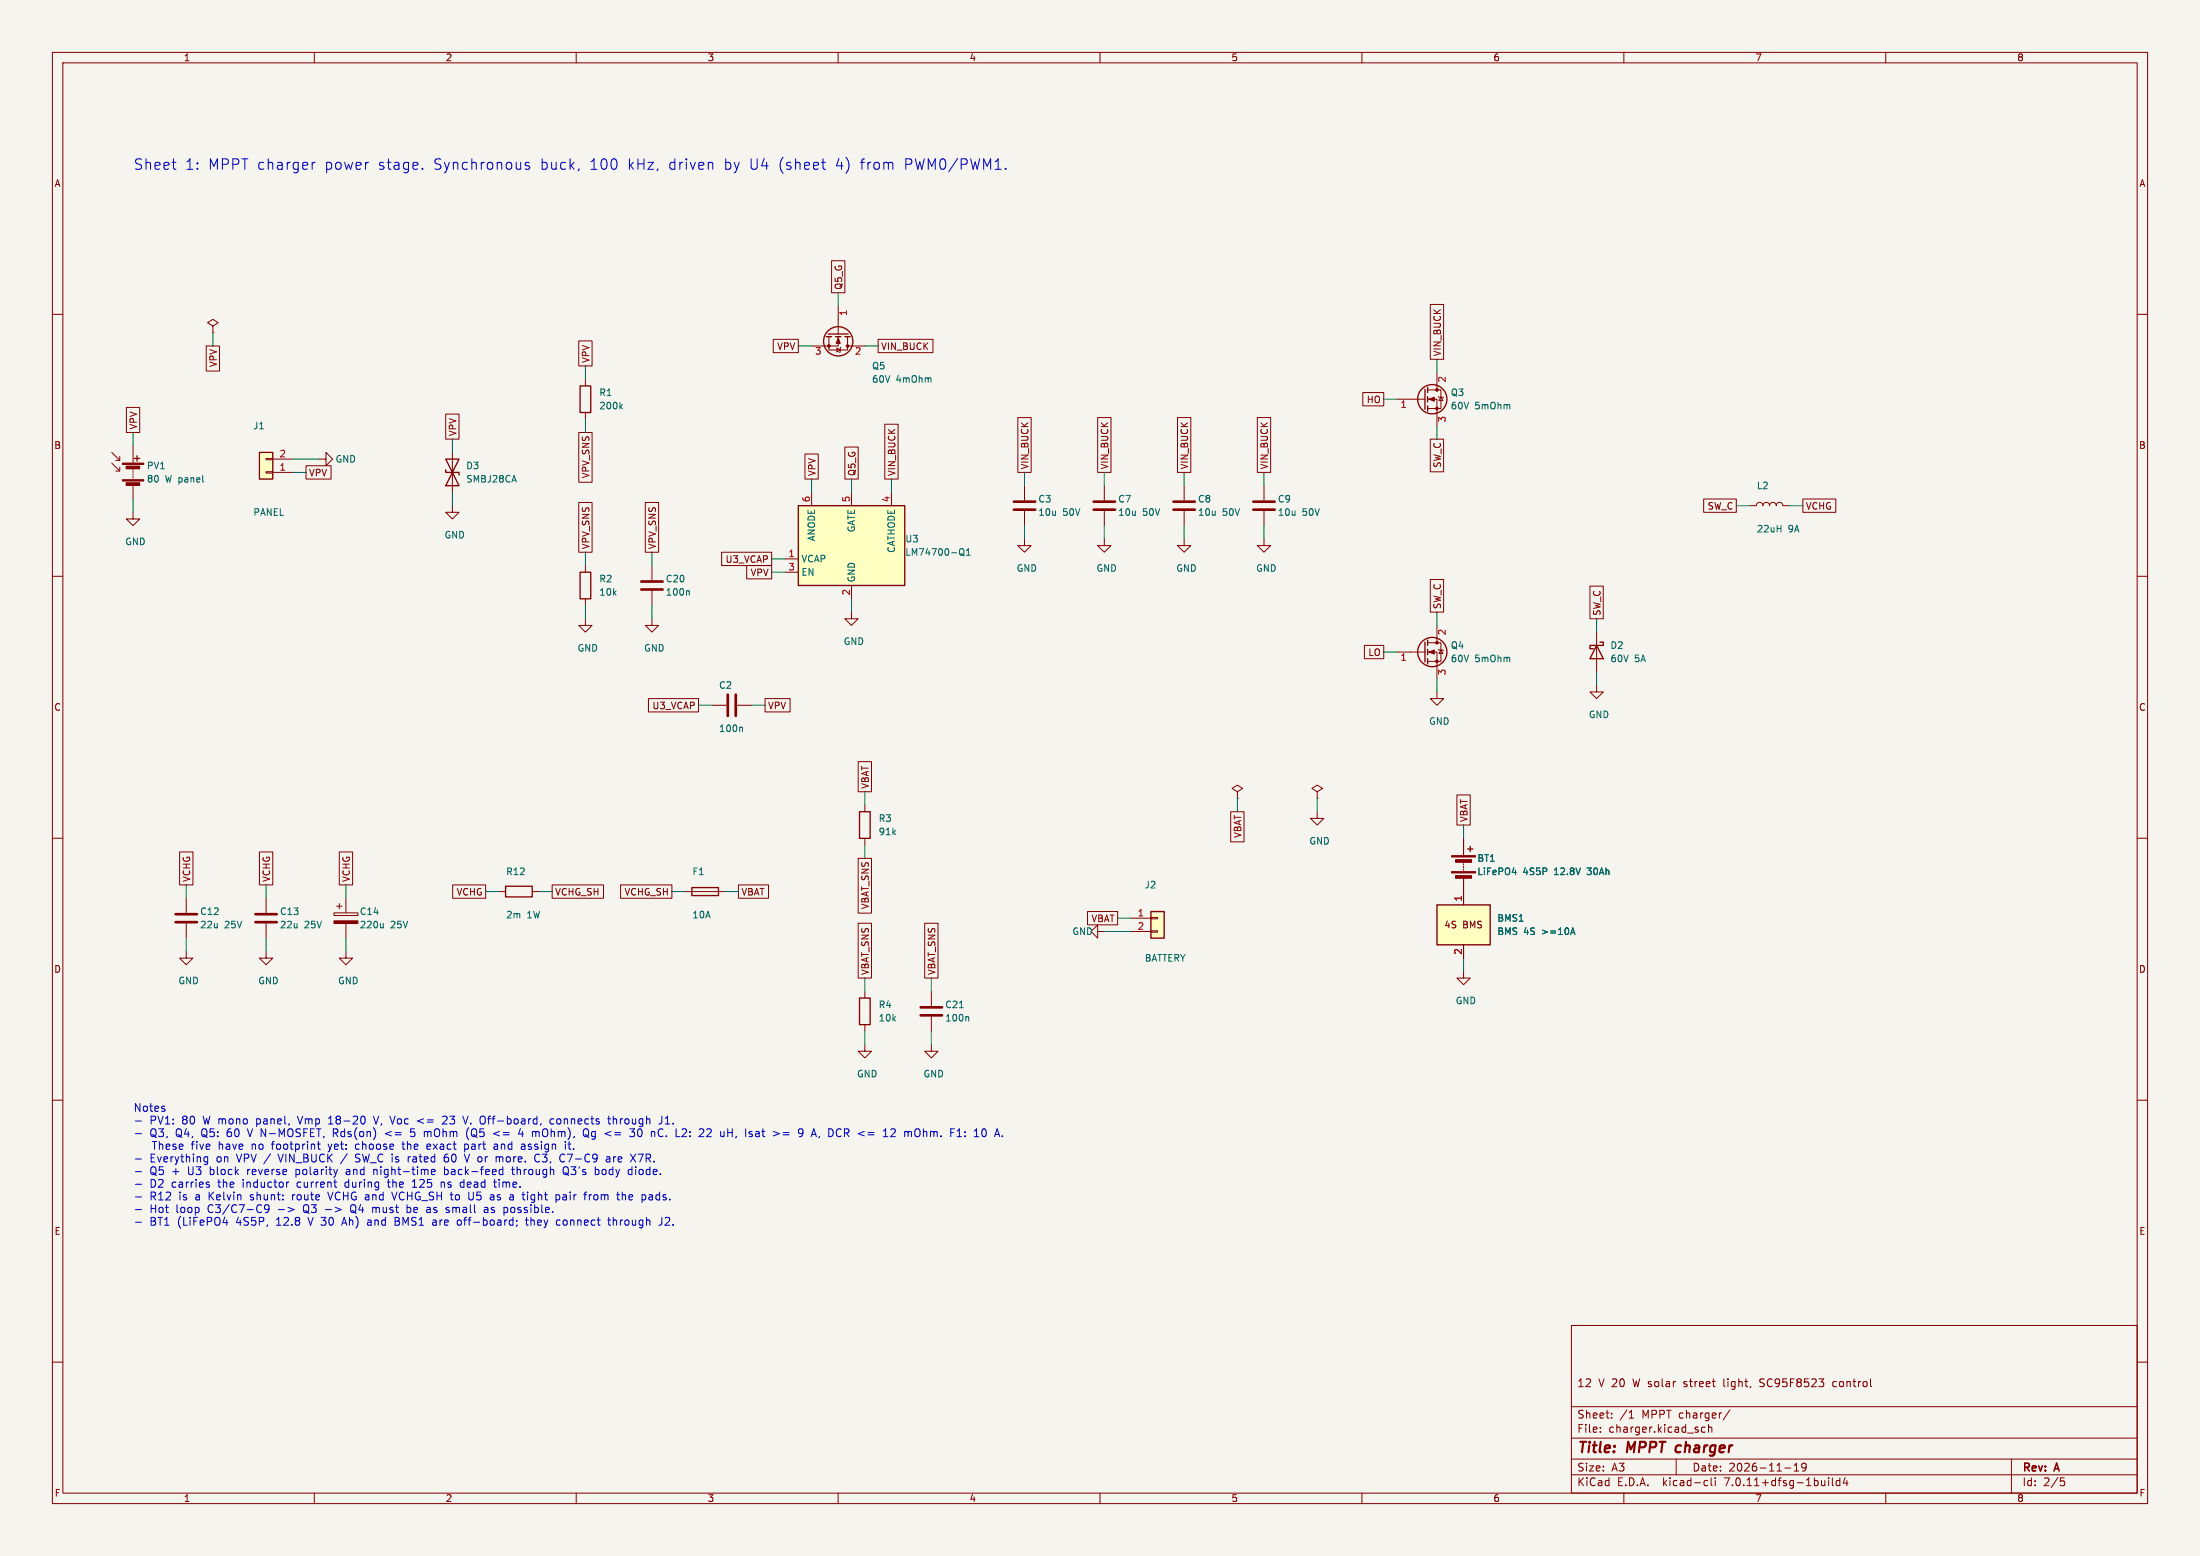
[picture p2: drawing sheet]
<svg xmlns="http://www.w3.org/2000/svg" width="420mm" height="297mm" viewBox="0 0 420 297" stroke-linecap="round" stroke-linejoin="round" font-family="sans-serif">
<path d="M0 0h420v297h-420z" fill="#f5f4ef" stroke="#f5f4ef" stroke-width=".19"/>
<g fill="none" stroke="#840000" stroke-width=".19">
<path d="M10 10h400v277h-400zM12 12h396v273h-396zM60 10v2M110 10v2M160 10v2M210 10v2M260 10v2M310 10v2M360 10v2M10 60h2M158.7 49.8h2.6v6.1h-2.6zM160 58.4v5.4"/>
<path d="M273 58.1h2.6v10.5h-2.6zM408 60h2M24.1 77.8h2.6v4.8h-2.6zM39.4 66h2.5v4.8h-2.5zM40.6 62.2l1.1-.6-1.1-.6-1 .6 1 .6v1.3M40.6 63.5h.1M85.1 79h2.5v4.8h-2.5zM110.5 65.1h2.5v4.8h-2.5zM111.8 72.4v1.3M111.8 78.7v1.3M147.6 64.8h4.8v2.5h-4.8zM158.2 64.3v2.5h3.6v-2.5"/>
<path d="M159.8 66.4l.6 .4-.6 .4zM160 64.3v1.7h-5.1M160.5 66.3l-.2 1M161.8 66h3.3M167.6 64.8h10.5v2.5h-10.5zM194.3 79.7h2.6v10.5h-2.6zM209.5 79.7h2.6v10.5h-2.6zM224.8 79.7h2.5v10.5h-2.5zM240 79.7h2.6v10.5h-2.6zM260.2 74.9h4v2.6h-4zM266.7 76.2h5.3M272.5 76.2h1.8v5.1"/>
<path d="M272.5 74.4h2.6v3.6h-2.6M274.3 71.1v3.3M274.6 75.7l1 .2M275.1 75.8l.4 .7h-.8zM21.3 88.4l1.6 1.5M21.3 86.4l1.6 1.5M22.9 89.2v.7h-.8M22.9 87.1v.8h-.8M25.4 97.8v1.3h1.3l-1.3 1.2-1.3-1.2h1.3M25.4 85.1v3.3M25.4 89.4v.3M25.4 89.9v.3"/>
<path d="M25.4 90.4v.3M25.4 90.9v.3M25.4 91.4v.3M25.4 92.7v2.6M50.8 87.5h1.3v.3h-1.3zM50.8 90h1.3v.3h-1.3zM52.1 90.2h3.8M52.1 87.6h3.8M58.4 88.9h4.8v2.5h-4.8zM61 87.6h1.2v-1.2l1.3 1.2-1.3 1.3v-1.3M86.4 96.5v1.3h1.2l-1.2 1.3-1.3-1.3h1.3M86.4 86.4v7.6"/>
<path d="M110.5 95.9h2.5v9.5h-2.5zM110.5 82.6h2.5v9.4h-2.5zM123.2 95.9h2.5v9.5h-2.5zM153.7 86.7h2.5v4.7h-2.5zM154.9 94v2.5M161.3 85.3h2.5v6.1h-2.5zM162.6 94v2.5M168.9 81h2.6v10.4h-2.6zM170.2 94v2.5M195.6 92.7v2.8M195.6 97.5v2.8M210.8 92.7v2.8"/>
<path d="M210.8 97.5v2.8M226.1 92.7v2.8M226.1 97.5v2.8M241.3 92.7v2.8M241.3 97.5v2.8M273 83.8h2.6v6.3h-2.6zM325.2 95.2h6.3v2.6h-6.3zM334 96.5h1.3a.64 .64 0 0 1 .6-.6 .64 .64 0 0 1 .6 .6 .64 .64 0 0 1 .7-.6 .64 .64 0 0 1 .6 .6 .64 .64 0 0 1 .7-.6 .64 .64 0 0 1 .6 .6 .64 .64 0 0 1 .6-.6 .64 .64 0 0 1 .7 .6h1.2M344.2 95.2h6.3v2.6h-6.3zM10 110h2M111.8 118.1v1.3h1.2l-1.2 1.3-1.3-1.3h1.3M111.8 108v1.2"/>
<path d="M111.8 114.3v1.3M124.5 118.1v1.3h1.2l-1.2 1.3-1.3-1.3h1.3M124.5 108v2.7M124.5 112.8v2.8M137.8 105.4h9.5v2.6h-9.5zM142.5 107.9h4.8v2.6h-4.8zM149.9 106.7h2.5M149.9 109.2h2.5M162.6 116.8v1.3h1.2l-1.2 1.3-1.3-1.3h1.3M162.6 111.8v2.5M195.6 102.9v1.2h1.2l-1.2 1.3-1.3-1.3h1.3M210.8 102.9v1.2h1.3l-1.3 1.3-1.3-1.3h1.3"/>
<path d="M226.1 102.9v1.2h1.2l-1.2 1.3-1.3-1.3h1.3M241.3 102.9v1.2h1.3l-1.3 1.3-1.3-1.3h1.3M273 110.6h2.6v6.2h-2.6zM274.3 119.4v3.3M303.5 111.9h2.6v6.2h-2.6zM408 110h2M123.8 133.3h9.5v2.6h-9.5zM135.9 134.6h2.8M140.7 134.6h2.8M146 133.3h4.8v2.6h-4.8zM260.5 123.2h3.7v2.5h-3.7zM266.7 124.5h5.3"/>
<path d="M272.5 124.5h1.8v5M272.5 122.7h2.6v3.5h-2.6M274.3 132.1v1.3h1.3l-1.3 1.2-1.3-1.2h1.3M274.6 124l1 .2M275.1 124.1l.4 .6h-.8zM304.8 130.8v1.3h1.3l-1.3 1.3-1.3-1.3h1.3M304.8 120.7v7.6M10 160h2M163.8 145.4h2.6v5.7h-2.6zM165.1 153.7v1.2M234.9 154.9h2.6v5.8h-2.6zM236.2 151.1l1-.6-1-.6-1 .6 1 .6v1.3"/>
<path d="M236.2 152.4h.1M251.5 151.1l1-.6-1-.6-1.1 .6 1.1 .6v1.3M251.5 152.4h.1M251.5 154.9v1.3h1.2l-1.2 1.3-1.3-1.3h1.3M278.1 151.7h2.6v5.8h-2.6zM408 160h2M34.3 162.6h2.5v6.3h-2.5zM35.6 171.5v2.7M35.6 176.3v2.8M49.5 162.6h2.6v6.3h-2.6zM50.8 171.5v2.7M50.8 176.3v2.8"/>
<path d="M63.8 174.2h4.5v.6h-4.5zM64.3 173h1M64.8 162.6h2.5v6.3h-2.5zM64.8 172.5v1M66 171.5v2.7M66 176.3v2.8M86.4 168.9h6.3v2.6h-6.3zM95.2 170.2h1.3M101.6 170.2h1.3M105.4 168.9h9.8v2.6h-9.8zM118.5 168.9h9.8v2.6h-9.8zM130.8 170.2h7.6"/>
<path d="M141 168.9h5.7v2.6h-5.7zM163.8 176.2h2.6v10.5h-2.6zM163.8 163.8h2.6v10.5h-2.6zM165.1 160v1.3M176.5 176.2h2.6v10.5h-2.6zM207.6 174h5.8v2.5h-5.8zM209.5 177.8v-1.3l-1.2 1.3 1.2 1.3v-1.3h1.3M215.9 175.3h3.8M215.9 177.8h3.8M219.7 177.7h1.3v.2h-1.3zM219.7 175.1h1.3v.3h-1.3zM279.4 160v3.3"/>
<path d="M279.4 164.8v.3M279.4 165.4v.2M279.4 165.9v.2M279.4 167.6v5.1M35.6 181.6v1.3h1.2l-1.2 1.3-1.3-1.3h1.3M50.8 181.6v1.3h1.3l-1.3 1.3-1.3-1.3h1.3M66 181.6v1.3h1.3l-1.3 1.3-1.2-1.3h1.2M165.1 199.4v1.3h1.3l-1.3 1.2-1.3-1.2h1.3M165.1 189.2v1.3M165.1 195.6v1.3M177.8 199.4v1.3h1.3l-1.3 1.2-1.3-1.2h1.3M177.8 189.2v2.8"/>
<path d="M177.8 194.1v2.8M279.4 185.4v1.3h1.3l-1.3 1.3-1.3-1.3h1.3M279.4 180.3v2.6M10 210h2M408 210h2M10 260h2M300 253h108v32h-108zM408 260h2M300 278.5h108M300 274.5h108M300 268.5h108M305.5 273.2v.2"/>
<path d="M305.5 272.5v.1M307.7 270.5v.2M307.7 269.8v.1M311 270.7h.9M311.2 269.5l.2-.3v1.5M320 278.5v3M325.5 272.5l-.4-.1-.3 .3 .1 .6h.6M326.2 272.5l.2-.1 .3 .1 .1 .9M326.2 271.9v1.5M330.2 269.1l-1.3 1.9M335.9 264.6l.3 .1M336.1 263.3l-.2 .2 .2 .3"/>
<path d="M342.5 279.7l.4-.4v1.5M344.8 279.9l-.3 .3h-.3l-.3-.3 .2-.5 .4-.1 .2 .1a.99 .99 0 0 1-.3 1.4h-.3M350.2 263.7l-.3 .3v.4l.3 .3M384 278.5v6.5M60 285v2M110 285v2M160 285v2M210 285v2M260 285v2M300 281.5h108M310 285v2M325.6 282.6l.4 .1"/>
<path d="M326 283.5l-.4 .1M326.7 282.1v1.3l.2 .2M327.4 282.1v.1M327.4 282.6v1M340.7 280.2h1.2M342.5 280.8h.9M349.1 282.1v.1M349.1 282.6v1M349.8 282.1v1.3l.2 .2M351.2 282.7l-.4-.1-.3 .3 .2 .6h.5M351.2 282.1v1.5M352.2 282l-.3 1.1h.9"/>
<path d="M352.6 282.6v1M360 285v2M393.4 282.1h.7M393.5 282.7h.4l.3 .2-.2 .6-.5 .1"/>
</g>
<path d="M320.1 276.1l-.2 .7 .3 .4" fill="none" stroke="#840000" stroke-width=".4"/>
<g fill="none" stroke="#840000" stroke-width=".25">
<path d="M110.7 73.7h2.1v5h-2.1zM157.7 64.3h1M158.1 63.8h3.8M159.5 64.3h1M161.3 64.3h1M272 74.3v3.8M272.5 73.9v1M272.5 75.7v1M272.5 77.5v1M25.7 87.5h1M26.2 87v1M49.5 86.4h2.6v5h-2.6z"/>
<path d="M85.1 89.7v.5h2.5v.5M85.1 87.6h2.5l-2.5 5.1h2.5zM152.4 96.5h20.3v15.3h-20.3zM110.7 109.2h2.1v5.1h-2.1zM272 122.6v3.8M272.5 122.2v1M272.5 124v1M272.5 125.7v1M304.8 123.2l1.3 2.5h-2.6zM305.4 122.6h.7v.6h-2.6v.6h.7M164.1 154.9h2v5.1h-2zM96.5 169.2h5.1v2h-5.1z"/>
<path d="M132.1 169.4h5.1v1.5h-5.1zM219.7 174h2.5v5.1h-2.5zM274.3 172.7h10.2v7.6h-10.2zM280.2 162.1h1M280.7 161.5v1.1M164.1 190.5h2v5.1h-2z"/>
<circle cx="160" cy="65.2" r="2.79"/>
<circle cx="273.4" cy="76.2" r="2.79"/>
<circle cx="273.4" cy="124.5" r="2.79"/>
</g>
<g fill="#840000" stroke="#840000" stroke-width=".19">
<path d="M277.1 166.4h4.6v.2h-4.6z"/>
<path d="M277.1 163.3h4.6v.3h-4.6z"/>
<path d="M277.9 167.1h3v.5h-3z"/>
<path d="M277.9 164.1h3v.5h-3z"/>
<path d="M23.4 91.6h4v.2h-4z"/>
<path d="M23.4 88.4h4v.2h-4z"/>
<path d="M24.1 92.2h2.6v.5h-2.6z"/>
<path d="M24.1 89h2.6v.5h-2.6z"/>
<path d="M272.8 124.5l1-.4v.7z"/>
<path d="M160 64.5l.4 1h-.8z"/>
<path d="M63.8 175.8h4.5v.5h-4.5z"/>
<path d="M272.8 76.2l1-.4v.8z"/>
<circle cx="274.3" cy="126.2" r=".25"/>
<circle cx="274.3" cy="122.7" r=".25"/>
<circle cx="158.2" cy="66" r=".25"/>
<circle cx="161.8" cy="66" r=".25"/>
<circle cx="274.3" cy="78" r=".25"/>
<circle cx="274.3" cy="74.4" r=".25"/>
</g>
<g fill="#ffffc2" stroke="#ffffc2" stroke-width=".19">
<path d="M49.5 86.4h2.6v5h-2.6z"/>
<path d="M152.4 96.5h20.3v15.3h-20.3z"/>
<path d="M274.3 172.7h10.2v7.6h-10.2z"/>
<path d="M219.7 174h2.5v5.1h-2.5z"/>
</g>
<g fill="none" stroke="#840000" stroke-width=".51">
<path d="M193.5 97.3h4.1M193.5 95.8h4.1M208.8 97.3h4.1M208.8 95.8h4.1M224 97.3h4.1M224 95.8h4.1M239.3 97.3h4M239.3 95.8h4M122.4 112.5h4.1M122.4 111h4.1M138.9 132.6v4.1M140.5 132.6v4.1"/>
<path d="M33.5 176h4.1M33.5 174.5h4.1M48.8 176h4M48.8 174.5h4M175.8 193.8h4M175.8 192.3h4"/>
</g>
<g fill="none" stroke="#006464" stroke-width=".19">
<path d="M118.5 77.6l.3 .4M118.8 77.2l-.5 .5M131.4 112.8l.2 .1v.7M183.2 105.8l.3 .2 .3-.1M183.2 104.9l.3-.2a.43 .43 0 0 1 .5 .4l-.2 .8M183.4 105.7l.4 .2M183.8 105.9l.3 .2M184.5 106h.7M184.5 105.1l.4-.4v1.3M141.6 138.8l.1 .2v.6M73.2 176.3v.8M73.2 177l-.2 .1"/>
<path d="M300 178h.6M300.3 177.1l.4 1.3M183.2 192.3h.7M184.7 194l.2 .2v.7"/>
</g>
<g fill="none" stroke="#0000c2" stroke-width=".19">
<path d="M32.8 31h.8M33.4 32.3h.2M59.6 31v1.3M60.2 31l-.4 .1-.2 .3M80.6 32.1v.2M101 31.1l-.5-.1-.2 .3 .1 .3 .6 .1v.5h-.7M25.9 214h1.1M25.9 216.4h1.1M56.8 213l.5 1.5M60.9 219.3l.2 .1M62.6 218.4l.4 1-.4 .5M62.7 214.5h.9"/>
<path d="M63 213.3l-.3 .2M63.6 215.5v1.5M63.6 216.2h.6M68 218.4l-.1 .7 .1 .2 .4 .1M69.4 213a.94 .94 0 0 1 0 1.5M71.3 213l.5 1.5M74.7 216l-1.1 .4 1.1 .4M76.7 218.4h.6M76.9 217.9v1.3l.4 .2M78.4 216.8l.5 .2M78.4 215.5v.7l.5-.2M80.9 213.5l-1.2 .5 1.2 .4"/>
<path d="M81.1 216h.5M81.6 219.3h.5M81.6 218.4h.4l.2 .2M82.2 218.7l-.7 .2M85.2 213.1l-.5-.1-.2 .2M85.3 213.7l-.9 .8h1M88.4 213l.5 1.5 .5-1.5M88.7 218.4h.4l.3 .3-.1 .6h-.6M88.7 218.4v1.5M89.4 215.3a1.74 1.74 0 0 0 .1 2.2M94.4 219.3h.6M94.4 218.4h.5l.1 1"/>
<path d="M95 218.7l-.6 .2M95.4 216l-1.2 .4 1.2 .4M99.4 215.4l-.4 1.1h.9M99.7 216v1M100 218.4l.2 .2v.8M100.2 219.3l-.5 .1M100.2 218.7l-.5 .1M102.5 216h-.1M102.7 216h.2M103.3 214.5l-.1 .2M105.7 213.6l-.4-.1-.3 .3 .1 .7h.6M108.6 217.9v1.3l.4 .2"/>
<path d="M109.5 219.2v.2M111.6 216.6l.8 .5M112.3 215.7a1.01 1.01 0 0 1-.3 1.3h-.3l-.3-.3M116 213.5h.6M116.2 213v1.3l.4 .2M117.1 213v1.5M117.5 213.5l-.4 .2M121 216.1l.1 .2v.5l-.7 .2M121.7 216l.2 .9M125.6 216.1v.2a.63 .63 0 0 0 .5 .7M126.1 215.5l-.3 .2M126.4 213v1.1a.48 .48 0 0 1-.6 .4"/>
<path d="M127 214.5h.9M127.4 213l-.4 .5M131 215.6l.1 .1M131.1 215.9l-1 1.1h1M135 215.5h.6M135.7 216.1l-.8 .9h.9M138.9 216.2h.9M139.8 215.5v1.5M144.3 216h.6M144.9 216.3l-.5 .1a.29 .29 0 0 0-.2 .3 .29 .29 0 0 0 .2 .3l.5-.1M149.5 216.6h1.1M149.5 216.2h1.1"/>
<path d="M152.5 215.6l.2-.1 .5 .1M155 216.5h.7M155.4 215.5l-.5 1.5M170.6 215.5l.3 .2v.4l-.9 .9h.9M175.6 215.7v1M184.2 216.8v.2M184.2 216v.2M190.4 215.5l-.5 1.5M25.9 221.2h1.1M25.9 223.6h1.1M25.9 226.1h1.1M25.9 228.5h1.1"/>
<path d="M25.9 230.9h1.1M25.9 233.3h1.1M39 221.7l.2 .1 .4-.1M39.6 226.1l.3 .1 .1 .2-.2 .2h-.3M39.6 225.6l.3 .1M39.6 220.8v1.2l-.2 .3-.4-.1M39.6 220.9l-.4-.1-.2 .1M49.9 231.3l-.3 .2M50.6 230.1l-.1 .5 .1 .2 .5 .1 .3-.3M51.3 230.1a.99 .99 0 0 1-.4 1.4h-.3M55 230.5l1.1 .4-1.1 .4M55.1 225.6l-.2 .1-.2 .2"/>
<path d="M62.6 227.5l.5 1.5M64.4 223.2l-.3 1M65.4 233.4h.7M65.7 232.4l-.5 1.5M66.1 223.7v.4M67 230.2v1M67.9 221.7l.2 .1M68 220.4l-.1 .2 .1 .3M70.6 232.9h-.4M70.7 233.3h-.3a.29 .29 0 0 0-.3 .3 .29 .29 0 0 0 .3 .3h.3M71.1 230.5v1M71.4 223.2v1"/>
<path d="M71.4 230.5l-.3 .1M71.6 223.2l-.2 .2M74.8 227.5l.5 1.5M75.4 232.4v1.5h.6M75.4 233.1h.5M77.7 231.4l.4 .1M77.7 230v1.5M77.9 220.8v1M78.1 230.5h-.4M78.4 220.8l-.3 .1-.2 .2M78.7 226.6h.9M81.5 231.4l.5 .1"/>
<path d="M81.5 230.5h.6M82 230.9l-.5 .1M82.4 223.7l.7-.1-.1-.3-.4-.1-.2 .2v.7h.6M82.6 232.9h.6M83.1 233.3h-.3a.29 .29 0 0 0-.2 .3 .29 .29 0 0 0 .2 .3h.3M84.2 225.6v1M84.6 225.6l-.4 .2M84.9 224.1l.4 .1M84.9 222.7v1.5M85 220.4a1.17 1.17 0 0 0-.1 1.3l.5 .1M85.3 223.2l-.4 .1M85.4 231h.3l.1 .2-.2 .3h-.3"/>
<path d="M85.4 230.5h.3M85.4 220.9h-.3l-.3 .3M87.4 233l.2-.1 .4 .1M87.4 233.7l.2 .2 .4-.2M88 226.6h.4M88.4 225.6l-.4 .1M88.6 220.3l.5 1.5 .5-1.5M89.6 229h.6M92.5 230.5h.6v1M93.1 230.8l-.5 .1a.29 .29 0 0 0-.2 .3 .29 .29 0 0 0 .2 .3l.5-.1M94.1 228l.2 .3v.7M94.2 225.6h.6"/>
<path d="M94.3 228.4l-.5 .1M94.3 229h-.5M94.4 225.1v1.3l.4 .2M95.3 220.9l.1 .1M95.4 221v.8M95.6 223.2l.4 .1M95.8 220.8l-.4 .1v.1M96 224.1l-.4 .1M96 222.7v1.5M96.8 230.5l.1 .2-.1 .7M97.6 223.2h.6M97.9 222.7v1.3l.3 .2"/>
<path d="M97.9 228.1l.1 .9M98 229h-.1M98 228.4l-.1 .1M98.6 232.9v.2M98.7 233.8l-.1 .3M99.9 227.5v1.3M100.5 232.4v1.3l.4 .2M100.7 227.5v.2M102.1 221.4l.5 .4 .4-.1M106.1 228.1l.5-.1 .3 .3-.2 .7h-.6M106.5 232.9h.4M106.9 233.8l-.4 .1"/>
<path d="M107.5 223.2v.5a.5 .5 0 0 0 .3 .5 .5 .5 0 0 0 .5-.1l-.5-.2M107.5 228.5v.5M107.8 221.7l-.3 .1M108.3 222.8a.5 .5 0 0 0-.7 .1M112.5 228v1M112.9 228l-.3 .1-.1 .2M113.6 223.3l.5-.1 .3 .3-.2 .6h-.6M115.8 220.9h.6v.9M116 232.9h.6M116.2 232.4v1.3l.4 .2M116.4 221.2h-.5a.29 .29 0 0 0-.2 .3 .29 .29 0 0 0 .2 .3l.5-.1M117.1 232.4v1.5"/>
<path d="M117.1 220.8v1M117.2 220.9l-.1 .2M117.3 232.9l-.2 .1M118.8 228.2l.2-.2 .4 .1v.9M118.8 227.5v1.5M120.2 223.2l.4 .1M120.4 220.3l1 1.5M120.6 224.1l-.4 .1M120.6 222.7v1.5M121.4 220.3l-1 1.5M121.8 220.3h1M124.4 228l-.5 .1"/>
<path d="M124.4 228.5h-.3a.29 .29 0 0 0-.3 .3 .29 .29 0 0 0 .3 .2h.3M126.4 232.4v1a.48 .48 0 0 1-.6 .5M127.2 232.4l-.2 .1M127.8 233l-.9 .9h1"/>
</g>
<g fill="none" stroke="#009600" stroke-width=".19">
<path d="M160 55.9v2.5M40.6 63.5v2.5M111.8 69.9v2.5M152.4 66h2.5M165.1 66h2.5M264.2 76.2h2.5M274.3 68.6v2.5M25.4 82.6v2.5M25.4 95.3v2.5M55.9 87.6h5.1M55.9 90.2h2.5M86.4 83.8v2.6"/>
<path d="M86.4 94v2.5M111.8 80v2.6M154.9 91.4v2.6M162.6 91.4v2.6M170.2 91.4v2.6M195.6 90.2v2.5M210.8 90.2v2.5M226.1 90.2v2.5M241.3 90.2v2.5M274.3 81.3v2.5M331.5 96.5h2.5M341.6 96.5h2.6"/>
<path d="M111.8 105.4v2.6M111.8 115.6v2.5M124.5 105.4v2.6M124.5 115.6v2.5M147.3 106.7h2.6M147.3 109.2h2.6M162.6 114.3v2.5M195.6 100.3v2.6M210.8 100.3v2.6M226.1 100.3v2.6M241.3 100.3v2.6M274.3 116.8v2.6"/>
<path d="M304.8 118.1v2.6M133.3 134.6h2.6M143.5 134.6h2.5M264.2 124.5h2.5M274.3 129.5v2.6M304.8 128.3v2.5M165.1 151.1v2.6M236.2 152.4v2.5M251.5 152.4v2.5M279.4 157.5v2.5M35.6 168.9v2.6M35.6 179.1v2.5"/>
<path d="M50.8 168.9v2.6M50.8 179.1v2.5M66 168.9v2.6M66 179.1v2.5M92.7 170.2h2.5M102.9 170.2h2.5M128.3 170.2h2.5M138.4 170.2h2.6M165.1 161.3v2.5M210.8 177.8h5.1M213.4 175.3h2.5M165.1 186.7v2.5"/>
<path d="M165.1 196.9v2.5M177.8 186.7v2.5M177.8 196.9v2.5M279.4 182.9v2.5"/>
</g>
<g font-size="2.8" fill="#0000c2">
<text x="25.4" y="32.7">Sheet</text>
<text x="35.3" y="32.7">1:</text>
<text x="39.7" y="32.7">MPPT charger</text>
<text x="62" y="32.7">power</text>
<text x="72.3" y="32.7">stage.</text>
<text x="82.9" y="32.7">Synchronous</text>
<text x="103.3" y="32.7">buck,</text>
<text x="112.8" y="32.7">100</text>
<text x="120.1" y="32.7">kHz,</text>
<text x="128" y="32.7">driven</text>
<text x="138.6" y="32.7">by</text>
<text x="143.5" y="32.7">U4</text>
<text x="149.1" y="32.7">(sheet</text>
<text x="160" y="32.7">4)</text>
<text x="164.8" y="32.7">from</text>
<text x="173.3" y="32.7">PWM0/PWM1.</text>
</g>
<g font-size="2.8" fill="#840000">
<text x="301" y="277.9">Title:</text>
<text x="310.6" y="277.9">MPPT</text>
<text x="320.8" y="277.9">charger</text>
</g>
<g font-size="2.1" fill="#0000c2">
<text x="25.4" y="212.5">Notes</text>
<text x="28.6" y="214.9">PV1:</text>
<text x="34.8" y="214.9">80</text>
<text x="38.9" y="214.9">W mono</text>
<text x="49.3" y="214.9">panel,</text>
<text x="57.5" y="214.9">Vmp</text>
<text x="63.4" y="214.9">18-20</text>
<text x="72.3" y="214.9">V, Voc</text>
<text x="80.8" y="214.9">&lt;=</text>
<text x="85.8" y="214.9">23</text>
<text x="90" y="214.9">V. Off-board,</text>
<text x="106.8" y="214.9">connects</text>
<text x="118.1" y="214.9">through</text>
<text x="128" y="214.9">J1.</text>
<text x="28.6" y="217.4">Q3,</text>
<text x="29.3" y="219.8">These</text>
<text x="33.6" y="217.4">Q4,</text>
<text x="36.9" y="219.8">five</text>
<text x="38.6" y="217.4">Q5:</text>
<text x="42.2" y="219.8">have</text>
<text x="43.6" y="217.4">60</text>
<text x="47.8" y="217.4">V N-MOSFET,</text>
<text x="48.6" y="219.8">no</text>
<text x="52.6" y="219.8">footprint</text>
<text x="63.6" y="219.8">yet:</text>
<text x="64.3" y="217.4">Rds(on)</text>
<text x="68.9" y="219.8">choose</text>
<text x="74.4" y="217.4">&lt;=</text>
<text x="78" y="219.8">the</text>
<text x="79.4" y="217.4">5</text>
<text x="82.1" y="217.4">mOhm</text>
<text x="82.8" y="219.8">exact</text>
<text x="90.1" y="219.8">part</text>
<text x="90.3" y="217.4">(Q5</text>
<text x="95.6" y="217.4">&lt;=</text>
<text x="95.9" y="219.8">and</text>
<text x="100.7" y="217.4">4</text>
<text x="101.3" y="219.8">assign</text>
<text x="103.4" y="217.4">mOhm),</text>
<text x="113.3" y="217.4">Qg &lt;=</text>
<text x="122.6" y="217.4">30</text>
<text x="126.7" y="217.4">nC.</text>
<text x="131.6" y="217.4">L2:</text>
<text x="136.3" y="217.4">22</text>
<text x="140.4" y="217.4">uH,</text>
<text x="145.4" y="217.4">Isat</text>
<text x="150.8" y="217.4">&gt;=</text>
<text x="155.8" y="217.4">9</text>
<text x="158.5" y="217.4">A, DCR &lt;=</text>
<text x="172.7" y="217.4">12</text>
<text x="176.8" y="217.4">mOhm.</text>
<text x="185.8" y="217.4">F1:</text>
<text x="190.5" y="217.4">10</text>
<text x="28.6" y="222.2">Everything</text>
<text x="28.6" y="224.6">Q5</text>
<text x="28.6" y="227">D2</text>
<text x="32.8" y="227">carries</text>
<text x="32.9" y="224.6">+</text>
<text x="36" y="224.6">U3</text>
<text x="40.3" y="224.6">block</text>
<text x="41.4" y="222.2">on</text>
<text x="41.8" y="227">the</text>
<text x="45.4" y="222.2">VPV /</text>
<text x="46.6" y="227">inductor</text>
<text x="47.6" y="224.6">reverse</text>
<text x="53.6" y="222.2">VIN_BUCK</text>
<text x="57" y="224.6">polarity</text>
<text x="57.1" y="227">current</text>
<text x="65.7" y="222.2">/</text>
<text x="66.4" y="227">during</text>
<text x="66.8" y="224.6">and</text>
<text x="68.6" y="222.2">SW_C is</text>
<text x="72.2" y="224.6">night-time</text>
<text x="74.8" y="227">the</text>
<text x="78.9" y="222.2">rated</text>
<text x="79.6" y="227">125</text>
<text x="85.2" y="227">ns</text>
<text x="85.8" y="224.6">back-feed</text>
<text x="86" y="222.2">60</text>
<text x="89" y="227">dead</text>
<text x="90.1" y="222.2">V or</text>
<text x="95.7" y="227">time.</text>
<text x="96.3" y="222.2">more.</text>
<text x="99" y="224.6">through</text>
<text x="103.9" y="222.2">C3,</text>
<text x="108.8" y="222.2">C7-C9</text>
<text x="108.8" y="224.6">Q3's</text>
<text x="115.1" y="224.6">body</text>
<text x="117.8" y="222.2">are</text>
<text x="121.6" y="224.6">diode.</text>
<text x="122.7" y="222.2">X7R.</text>
<text x="28.6" y="229.4">R12</text>
<text x="28.6" y="231.8">Hot</text>
<text x="33.6" y="231.8">loop</text>
<text x="34.2" y="229.4">is</text>
<text x="37.4" y="229.4">a</text>
<text x="39.8" y="231.8">C3/C7-C9</text>
<text x="40.1" y="229.4">Kelvin</text>
<text x="48.2" y="229.4">shunt:</text>
<text x="53.3" y="231.8">-&gt;</text>
<text x="56.3" y="229.4">route</text>
<text x="58.3" y="231.8">Q3</text>
<text x="62.6" y="231.8">-&gt;</text>
<text x="63.4" y="229.4">VCHG and</text>
<text x="67.6" y="231.8">Q4</text>
<text x="71.9" y="231.8">must</text>
<text x="76" y="229.4">VCHG_SH to</text>
<text x="78.7" y="231.8">be</text>
<text x="82.6" y="231.8">as</text>
<text x="86.5" y="231.8">small</text>
<text x="90.8" y="229.4">U5</text>
<text x="93.9" y="231.8">as</text>
<text x="95.1" y="229.4">as</text>
<text x="97.8" y="231.8">possible.</text>
<text x="98.9" y="229.4">a</text>
<text x="101.6" y="229.4">tight</text>
<text x="108" y="229.4">pair</text>
<text x="113.7" y="229.4">from</text>
<text x="120.1" y="229.4">the</text>
<text x="124.9" y="229.4">pads.</text>
<text x="28.6" y="234.3">BT1</text>
<text x="33.9" y="234.3">(LiFePO4</text>
<text x="45.2" y="234.3">4S5P,</text>
<text x="53" y="234.3">12.8</text>
<text x="59.3" y="234.3">V 30</text>
<text x="66.1" y="234.3">Ah)</text>
<text x="71" y="234.3">and</text>
<text x="76.4" y="234.3">BMS1</text>
<text x="83.8" y="234.3">are</text>
<text x="88.6" y="234.3">off-board;</text>
<text x="101.9" y="234.3">they</text>
<text x="107.9" y="234.3">connect</text>
<text x="118" y="234.3">through</text>
<text x="127.8" y="234.3">J2.</text>
</g>
<g font-size="2.1" fill="#840000">
<text x="301" y="265">12</text>
<text x="305.1" y="265">V 20</text>
<text x="311.9" y="265">W solar</text>
<text x="321.8" y="265">street</text>
<text x="329.6" y="265">light,</text>
<text x="336.7" y="265">SC95F8523</text>
<text x="350.7" y="265">control</text>
<text x="301" y="273.7">File:</text>
<text x="301" y="271">Sheet:</text>
<text x="307.1" y="273.7">charger.kicad_sch</text>
<text x="309.2" y="271">/1</text>
<text x="313.5" y="271">MPPT charger/</text>
<text x="301" y="281.1">Size:</text>
<text x="307.6" y="281.1">A3</text>
<text x="323" y="281.1">Date:</text>
<text x="330" y="281.1">2026-11-19</text>
<text x="386" y="281.3">Rev:</text>
<text x="392.4" y="281.3">A</text>
<text x="301" y="283.9">KiCad</text>
<text x="308.7" y="283.9">E.D.A.</text>
<text x="317.6" y="283.9">kicad-cli</text>
<text x="329.5" y="283.9">7.0.11+dfsg-1build4</text>
<text x="386" y="283.9">Id:</text>
<text x="390.1" y="283.9">2/5</text>
</g>
<g font-size="1.8" fill="#840000">
<text x="35" y="11.9">1</text>
<text x="85" y="11.9">2</text>
<text x="135" y="11.9">3</text>
<text x="185" y="11.9">4</text>
<text x="235" y="11.9">5</text>
<text x="285" y="11.9">6</text>
<text x="335" y="11.9">7</text>
<text x="385" y="11.9">8</text>
<text x="10.3" y="35.9">A</text>
<text x="408.3" y="35.9">A</text>
<text x="161" y="55.4" transform="rotate(-90 161 55.4)">Q5_G</text>
<text x="41.6" y="70.2" transform="rotate(-90 41.6 70.2)">VPV</text>
<text x="112.7" y="69.4" transform="rotate(-90 112.7 69.4)">VPV</text>
<text x="148.3" y="67">VPV</text>
<text x="168.1" y="67">VIN_BUCK</text>
<text x="275.3" y="68.1" transform="rotate(-90 275.3 68.1)">VIN_BUCK</text>
<text x="260.8" y="77.2">HO</text>
<text x="26.4" y="82.1" transform="rotate(-90 26.4 82.1)">VPV</text>
<text x="87.3" y="83.3" transform="rotate(-90 87.3 83.3)">VPV</text>
<text x="10.3" y="85.9">B</text>
<text x="196.5" y="89.7" transform="rotate(-90 196.5 89.7)">VIN_BUCK</text>
<text x="211.8" y="89.7" transform="rotate(-90 211.8 89.7)">VIN_BUCK</text>
<text x="227" y="89.7" transform="rotate(-90 227 89.7)">VIN_BUCK</text>
<text x="242.3" y="89.7" transform="rotate(-90 242.3 89.7)">VIN_BUCK</text>
<text x="275.3" y="89.4" transform="rotate(-90 275.3 89.4)">SW_C</text>
<text x="408.2" y="85.9">B</text>
<text x="58.9" y="91.1">VPV</text>
<text x="112.7" y="91.4" transform="rotate(-90 112.7 91.4)">VPV_SNS</text>
<text x="155.9" y="91" transform="rotate(-90 155.9 91)">VPV</text>
<text x="163.5" y="91" transform="rotate(-90 163.5 91)">Q5_G</text>
<text x="171.1" y="91" transform="rotate(-90 171.1 91)">VIN_BUCK</text>
<text x="325.9" y="97.5">SW_C</text>
<text x="344.6" y="97.5">VCHG</text>
<text x="112.7" y="104.9" transform="rotate(-90 112.7 104.9)">VPV_SNS</text>
<text x="125.4" y="104.9" transform="rotate(-90 125.4 104.9)">VPV_SNS</text>
<text x="138.4" y="107.6">U3_VCAP</text>
<text x="143.2" y="110.2">VPV</text>
<text x="275.3" y="116.4" transform="rotate(-90 275.3 116.4)">SW_C</text>
<text x="305.8" y="117.6" transform="rotate(-90 305.8 117.6)">SW_C</text>
<text x="261.1" y="125.4">LO</text>
<text x="10.3" y="135.9">C</text>
<text x="124.4" y="135.6">U3_VCAP</text>
<text x="146.5" y="135.6">VPV</text>
<text x="408.2" y="135.9">C</text>
<text x="166.1" y="150.7" transform="rotate(-90 166.1 150.7)">VBAT</text>
<text x="237.2" y="160" transform="rotate(-90 237.2 160)">VBAT</text>
<text x="280.4" y="157" transform="rotate(-90 280.4 157)">VBAT</text>
<text x="36.5" y="168.4" transform="rotate(-90 36.5 168.4)">VCHG</text>
<text x="51.8" y="168.4" transform="rotate(-90 51.8 168.4)">VCHG</text>
<text x="67" y="168.4" transform="rotate(-90 67 168.4)">VCHG</text>
<text x="87.1" y="171.1">VCHG</text>
<text x="105.9" y="171.1">VCHG_SH</text>
<text x="119.1" y="171.1">VCHG_SH</text>
<text x="141.4" y="171.1">VBAT</text>
<text x="166.1" y="173.6" transform="rotate(-90 166.1 173.6)">VBAT_SNS</text>
<text x="208.3" y="176.2">VBAT</text>
<text x="275.6" y="177.4">4S</text>
<text x="279.2" y="177.4">BMS</text>
<text x="10.3" y="185.9">D</text>
<text x="408.2" y="185.9">D</text>
<text x="166.1" y="186.2" transform="rotate(-90 166.1 186.2)">VBAT_SNS</text>
<text x="178.8" y="186.2" transform="rotate(-90 178.8 186.2)">VBAT_SNS</text>
<text x="10.3" y="235.9">E</text>
<text x="408.3" y="235.9">E</text>
<text x="10.3" y="285.9">F</text>
<text x="35" y="286.9">1</text>
<text x="85" y="286.9">2</text>
<text x="135" y="286.9">3</text>
<text x="185" y="286.9">4</text>
<text x="235" y="286.9">5</text>
<text x="285" y="286.9">6</text>
<text x="335" y="286.9">7</text>
<text x="385" y="286.9">8</text>
<text x="408.3" y="285.9">F</text>
</g>
<g font-size="1.8" fill="#a90000">
<text x="162" y="60.4" transform="rotate(-90 162 60.4)">1</text>
<text x="155.5" y="68">3</text>
<text x="163.1" y="68">2</text>
<text x="276.3" y="73.1" transform="rotate(-90 276.3 73.1)">2</text>
<text x="267.3" y="78.2">1</text>
<text x="276.3" y="80.7" transform="rotate(-90 276.3 80.7)">3</text>
<text x="53.3" y="89.9">1</text>
<text x="53.3" y="87.4">2</text>
<text x="154.7" y="96" transform="rotate(-90 154.7 96)">6</text>
<text x="162.3" y="96" transform="rotate(-90 162.3 96)">5</text>
<text x="169.9" y="96" transform="rotate(-90 169.9 96)">4</text>
<text x="150.4" y="106.4">1</text>
<text x="150.4" y="109">3</text>
<text x="162.3" y="113.7" transform="rotate(-90 162.3 113.7)">2</text>
<text x="276.3" y="121.4" transform="rotate(-90 276.3 121.4)">2</text>
<text x="267.3" y="126.4">1</text>
<text x="276.3" y="129" transform="rotate(-90 276.3 129)">3</text>
<text x="279.1" y="172.2" transform="rotate(-90 279.1 172.2)">1</text>
<text x="217.1" y="175">1</text>
<text x="217.1" y="177.5">2</text>
<text x="279.1" y="182.3" transform="rotate(-90 279.1 182.3)">2</text>
</g>
<g font-size="1.8" fill="#006464">
<text x="166.4" y="70.7">Q5</text>
<text x="114.3" y="75.8">R1</text>
<text x="166.4" y="73.3">60V</text>
<text x="171.1" y="73.3">4mOhm</text>
<text x="276.9" y="75.8">Q3</text>
<text x="48.3" y="82.1">J1</text>
<text x="114.3" y="78.3">200k</text>
<text x="276.9" y="78.3">60V</text>
<text x="281.5" y="78.3">5mOhm</text>
<text x="27.9" y="89.8">PV1</text>
<text x="64" y="88.5">GND</text>
<text x="88.9" y="89.8">D3</text>
<text x="27.9" y="92.3">80</text>
<text x="31.5" y="92.3">W panel</text>
<text x="88.9" y="92.3">SMBJ28CA</text>
<text x="335.3" y="93.6">L2</text>
<text x="48.3" y="98.7">PANEL</text>
<text x="163.4" y="101.7" transform="rotate(-90 163.4 101.7)">GATE</text>
<text x="198.1" y="96.1">C3</text>
<text x="198.1" y="98.7">10u</text>
<text x="202.9" y="98.7">50V</text>
<text x="213.4" y="96.1">C7</text>
<text x="213.4" y="98.7">10u</text>
<text x="218.1" y="98.7">50V</text>
<text x="228.6" y="96.1">C8</text>
<text x="228.6" y="98.7">10u</text>
<text x="233.3" y="98.7">50V</text>
<text x="243.8" y="96.1">C9</text>
<text x="243.8" y="98.7">10u</text>
<text x="248.6" y="98.7">50V</text>
<text x="335.3" y="101.8">22uH</text>
<text x="341.4" y="101.8">9A</text>
<text x="23.8" y="104.3">GND</text>
<text x="84.8" y="103">GND</text>
<text x="152.9" y="107.5">VCAP</text>
<text x="155.8" y="103.4" transform="rotate(-90 155.8 103.4)">ANODE</text>
<text x="171" y="105.6" transform="rotate(-90 171 105.6)">CATHODE</text>
<text x="172.7" y="103.7">U3</text>
<text x="172.7" y="106.3">LM74700-Q1</text>
<text x="114.3" y="111.4">R2</text>
<text x="114.3" y="113.9">10k</text>
<text x="127" y="113.9">100n</text>
<text x="127" y="111.4">C20</text>
<text x="152.9" y="110.1">EN</text>
<text x="163.4" y="111.3" transform="rotate(-90 163.4 111.3)">GND</text>
<text x="194" y="109.3">GND</text>
<text x="209.2" y="109.3">GND</text>
<text x="224.5" y="109.3">GND</text>
<text x="239.7" y="109.3">GND</text>
<text x="110.2" y="124.6">GND</text>
<text x="122.9" y="124.6">GND</text>
<text x="161" y="123.3">GND</text>
<text x="276.9" y="124.1">Q4</text>
<text x="307.4" y="124.1">D2</text>
<text x="137.2" y="131.7">C2</text>
<text x="276.9" y="126.6">60V</text>
<text x="281.5" y="126.6">5mOhm</text>
<text x="307.4" y="126.6">60V</text>
<text x="312" y="126.6">5A</text>
<text x="303.2" y="137.3">GND</text>
<text x="137.2" y="139.9">100n</text>
<text x="272.7" y="138.5">GND</text>
<text x="167.6" y="157.1">R3</text>
<text x="167.6" y="159.6">91k</text>
<text x="249.9" y="161.4">GND</text>
<text x="96.5" y="167.2">R12</text>
<text x="132.1" y="167.2">F1</text>
<text x="282" y="164.7">BT1</text>
<text x="282" y="167.2">LiFePO4</text>
<text x="290.7" y="167.2">4S5P</text>
<text x="296.8" y="167.2">12.8V</text>
<text x="303.3" y="167.2">30Ah</text>
<text x="218.4" y="169.8">J2</text>
<text x="38.1" y="174.9">C12</text>
<text x="38.1" y="177.4">22u</text>
<text x="42.8" y="177.4">25V</text>
<text x="53.3" y="174.9">C13</text>
<text x="53.3" y="177.4">22u</text>
<text x="58.1" y="177.4">25V</text>
<text x="68.6" y="177.4">220u</text>
<text x="68.6" y="174.9">C14</text>
<text x="74.5" y="177.4">25V</text>
<text x="96.5" y="175.5">2m</text>
<text x="100.6" y="175.5">1W</text>
<text x="132.1" y="175.5">10A</text>
<text x="204.6" y="178.7">GND</text>
<text x="285.8" y="176.1">BMS1</text>
<text x="285.8" y="178.7">BMS</text>
<text x="290.9" y="178.7">4S</text>
<text x="294.5" y="178.7">&gt;=10A</text>
<text x="218.4" y="183.7">BATTERY</text>
<text x="34" y="188.1">GND</text>
<text x="49.2" y="188.1">GND</text>
<text x="64.4" y="188.1">GND</text>
<text x="277.8" y="191.9">GND</text>
<text x="167.6" y="192.6">R4</text>
<text x="167.6" y="195.2">10k</text>
<text x="180.3" y="195.2">100n</text>
<text x="180.3" y="192.6">C21</text>
<text x="163.5" y="205.9">GND</text>
<text x="176.2" y="205.9">GND</text>
</g>
</svg>
